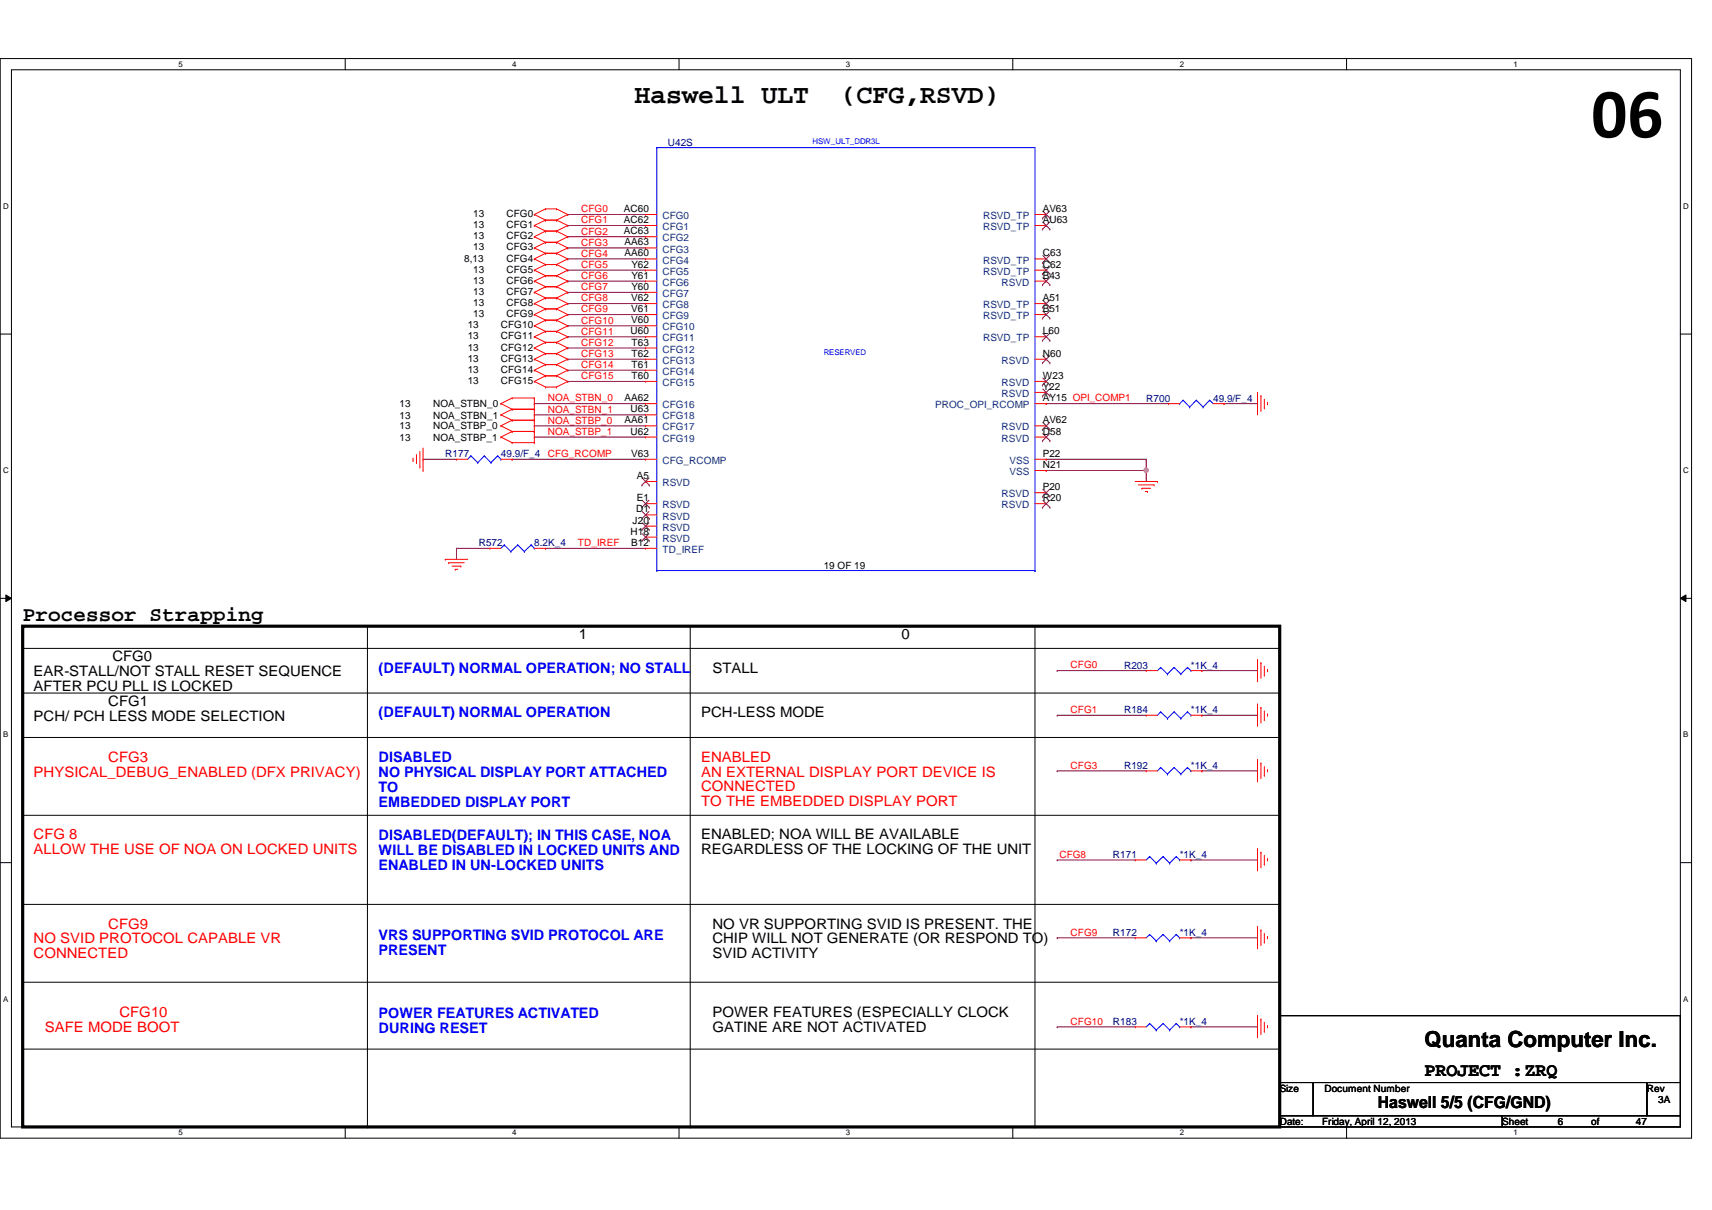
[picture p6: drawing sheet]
<svg xmlns="http://www.w3.org/2000/svg" width="297mm" height="210mm" viewBox="0 0 297 210" stroke-linecap="round" stroke-linejoin="round" font-family="sans-serif">
<path d="M0 10.2h293.5v187.2h-293.5zM2 12.1h289.5v183.4h-289.5z" fill="none" stroke="#000" stroke-width=".17"/>
<g fill="#fff">
<path d="M30.9 10.4h.8v1.5h-.8z"/>
<path d="M30.9 195.7h.8v1.5h-.8z"/>
</g>
<path d="M59.9 10.2v1.9M59.9 195.5v1.9" fill="none" stroke="#000" stroke-width=".17"/>
<g fill="#fff">
<path d="M88.9 10.4h.7v1.5h-.7z"/>
<path d="M88.9 195.7h.7v1.5h-.7z"/>
</g>
<path d="M117.8 10.2v1.9M117.8 195.5v1.9" fill="none" stroke="#000" stroke-width=".17"/>
<g fill="#fff">
<path d="M146.8 10.4h.7v1.5h-.7z"/>
<path d="M146.8 195.7h.7v1.5h-.7z"/>
</g>
<path d="M175.7 10.2v1.9M175.7 195.5v1.9" fill="none" stroke="#000" stroke-width=".17"/>
<g fill="#fff">
<path d="M204.7 10.4h.7v1.5h-.7z"/>
<path d="M204.7 195.7h.7v1.5h-.7z"/>
</g>
<path d="M233.6 10.2v1.9M233.6 195.5v1.9" fill="none" stroke="#000" stroke-width=".17"/>
<g fill="#fff">
<path d="M262.6 10.4h.8v1.5h-.8z"/>
<path d="M262.6 195.7h.8v1.5h-.8z"/>
<path d="M.5 35h1v1.5h-1z"/>
<path d="M292.1 35h.9v1.5h-.9z"/>
<path d="M.5 80.9h1v1.5h-1z"/>
<path d="M292.1 80.9h.9v1.5h-.9z"/>
</g>
<path d="M0 58h2M291.5 58h2" fill="none" stroke="#000" stroke-width=".17"/>
<g fill="#fff">
<path d="M.5 126.7h.9v1.5h-.9z"/>
<path d="M292.1 126.7h.8v1.5h-.8z"/>
</g>
<path d="M0 103.8h2M1 103.2l1 .6-1 .6zM291.5 103.8l1-.6v1.2zM291.5 103.8h2" fill="none" stroke="#000" stroke-width=".17"/>
<path d="M1 103.2l1 .6-1 .6zM291.5 103.8l1-.6v1.2z" fill="#000"/>
<g fill="#fff">
<path d="M.5 172.6h.9v1.5h-.9z"/>
<path d="M292.1 172.6h.8v1.5h-.8z"/>
</g>
<g fill="none" stroke="#000" stroke-width=".17">
<path d="M3.9 112.5h218.1M63.8 108.6v86.9M119.8 108.6v86.9M179.6 108.6v86.9M222 112.5h.1M3.9 120.2h218.1M3.9 127.9h218.1M222 120.2h.1M222 127.9h.1M0 149.6h2M3.9 141.4h218.1M3.9 156.9h218.1"/>
<path d="M222 141.4h.1M222 156.9h.1M291.5 149.6h2M3.9 170.4h218.1M222 170.4h.1M3.9 182h218.1M63.8 195.5h.1M119.8 195.5h.1M179.6 195.5h.1M222 182h.1"/>
</g>
<path d="M3.9 108.6h218.1v86.9h-218.1z" fill="none" stroke="#000" stroke-width=".55"/>
<g fill="none" stroke="#800040" stroke-width=".17">
<path d="M98.5 39.1h.1M98.5 37.2h.1M98.5 39.1h13.5M98.5 37.2h13.5M98.5 41.1h.1M98.5 43h.1M98.5 44.9h.1M98.5 54.6h.1M98.5 46.9h.1M98.5 56.5h.1M98.5 48.8h.1M98.5 58.4h.1"/>
<path d="M98.5 50.7h.1M98.5 52.7h.1M98.5 41.1h13.5M98.5 43h13.5M98.5 44.9h13.5M98.5 54.6h13.5M98.5 46.9h13.5M98.5 56.5h13.5M98.5 48.8h13.5M98.5 58.4h13.5M98.5 50.7h13.5M98.5 52.7h13.5"/>
<path d="M73.4 79.7h.1M73.4 79.7h5.8M88.9 79.7h.1M88.9 79.7h23.1M98.5 64.2h.1M98.5 66.2h.1M98.5 60.4h.1M98.5 62.3h.1M98.5 64.2h13.5M98.5 66.2h13.5M98.5 60.4h13.5M98.5 62.3h13.5"/>
<path d="M181.5 70h.1M181.5 70h21.2M198.9 79.7h.1M198.9 79.7v3.8M212.4 70h.1M212.4 70h5.8M79.2 95.1h.1M79.2 95.1h5.8M79.2 95.1v1.9M94.7 95.1h.1M94.7 95.1h17.3M181.5 81.6h.1"/>
<path d="M181.5 81.6h17.4M198.9 81.6h.1M183.4 116.3h.1M183.4 116.3h15.5M208.5 116.3h.1M208.5 116.3h9.7M183.4 133.7h.1M183.4 124.1h.1M183.4 133.7h15.5M183.4 124.1h15.5M208.5 133.7h.1M208.5 124.1h.1"/>
<path d="M208.5 133.7h9.7M208.5 124.1h9.7M183.4 149.2h.1M183.4 149.2h13.6M206.6 149.2h.1M206.6 149.2h11.6M183.4 162.7h.1M183.4 178.1h.1M183.4 162.7h13.6M183.4 178.1h13.6M206.6 162.7h.1M206.6 178.1h.1"/>
<path d="M206.6 162.7h11.6M206.6 178.1h11.6"/>
</g>
<circle cx="198.8" cy="81.6" r=".38" fill="#f0f"/>
<circle cx="198.8" cy="81.6" r=".38" fill="none" stroke="#f0f" stroke-width=".17"/>
<path d="M92.7 70h.1M92.7 72h.1M92.7 73.9h.1M92.7 75.8h.1M92.7 70h19.3M92.7 72h19.3M92.7 73.9h19.3M92.7 75.8h19.3M181.5 79.7h.1M181.5 79.7h17.4" fill="none" stroke="#800040" stroke-width=".17"/>
<g fill="none" stroke="#f00" stroke-width=".17">
<path d="M92.7 37.2h.1M92.7 39.1h.1M92.7 37.2l2 1M92.7 39.1l2 1M94.7 38.2h.1M94.7 36.2h.1M94.7 38.2h1.9M94.7 36.2l-2 1M94.7 36.2h1.9M94.7 38.2l-2 .9M96.6 38.2h.1M96.6 36.2h.1"/>
<path d="M96.6 36.2l1.9 1M96.6 38.2l1.9 .9M98.5 37.2h.1M98.5 39.1h.1M98.5 37.2l-1.9 1M98.5 39.1l-1.9 1M112 39.1h.1M112 37.2h.1M112 39.1h2M112 37.2h2M179.6 39.1h1.9M179.6 37.2h1.9"/>
<path d="M181.5 39.1h.1M181.5 37.2h.1M92.7 41.1h.1M92.7 43h.1M92.7 44.9h.1M92.7 46.9h.1M92.7 48.8h.1M92.7 50.7h.1M92.7 52.7h.1M92.7 54.6h.1M92.7 56.5h.1M92.7 58.4h.1"/>
<path d="M92.7 41.1l2 .9M92.7 43l2 .9M92.7 44.9l2 1M92.7 46.9l2 .9M92.7 48.8l2 .9M92.7 50.7l2 1M92.7 52.7l2 .9M92.7 54.6l2 .9M92.7 56.5l2 1M92.7 58.4l2 1M94.7 40.1h.1M94.7 42h.1"/>
<path d="M94.7 43.9h.1M94.7 45.9h.1M94.7 47.8h.1M94.7 49.7h.1M94.7 51.7h.1M94.7 53.6h.1M94.7 55.5h.1M94.7 57.5h.1M94.7 59.4h.1M94.7 40.1h1.9M94.7 42h1.9M94.7 40.1l-2 1"/>
<path d="M94.7 43.9h1.9M94.7 42l-2 1M94.7 45.9h1.9M94.7 43.9l-2 1M94.7 47.8h1.9M94.7 45.9l-2 1M94.7 49.7h1.9M94.7 47.8l-2 1M94.7 51.7h1.9M94.7 49.7l-2 1M94.7 53.6h1.9M94.7 51.7l-2 1"/>
<path d="M94.7 55.5h1.9M94.7 53.6l-2 1M94.7 57.5h1.9M94.7 55.5l-2 1M94.7 59.4h1.9M94.7 57.5l-2 .9M94.7 59.4l-2 1M96.6 40.1h.1M96.6 42h.1M96.6 43.9h.1M96.6 45.9h.1M96.6 47.8h.1"/>
<path d="M96.6 49.7h.1M96.6 51.7h.1M96.6 53.6h.1M96.6 55.5h.1M96.6 57.5h.1M96.6 59.4h.1M96.6 40.1l1.9 1M96.6 42l1.9 1M96.6 43.9l1.9 1M96.6 45.9l1.9 1M96.6 47.8l1.9 1M96.6 49.7l1.9 1"/>
<path d="M96.6 51.7l1.9 1M96.6 53.6l1.9 1M96.6 55.5l1.9 1M96.6 57.5l1.9 .9M96.6 59.4l1.9 1M98.5 41.1h.1M98.5 43h.1M98.5 44.9h.1M98.5 46.9h.1M98.5 48.8h.1M98.5 50.7h.1M98.5 52.7h.1"/>
<path d="M98.5 54.6h.1M98.5 56.5h.1M98.5 58.4h.1M98.5 41.1l-1.9 .9M98.5 43l-1.9 .9M98.5 44.9l-1.9 1M98.5 46.9l-1.9 .9M98.5 48.8l-1.9 .9M98.5 50.7l-1.9 1M98.5 52.7l-1.9 .9M98.5 54.6l-1.9 .9M98.5 56.5l-1.9 1"/>
<path d="M98.5 58.4l-1.9 1M112 44.9h.1M112 46.9h.1M112 50.7h.1M112 58.4h.1M112 56.5h.1M112 54.6h.1M112 52.7h.1M112 43h.1M112 41.1h.1M112 48.8h.1M112 44.9h2"/>
<path d="M112 46.9h2M112 50.7h2M112 58.4h2M112 54.6h2M112 52.7h2M112 56.5h2M112 43h2M112 41.1h2M112 48.8h2M179.6 44.9h1.9M179.6 46.9h1.9M179.6 58.4h1.9"/>
<path d="M179.6 54.6h1.9M179.6 52.7h1.9M179.6 48.8h1.9M181.5 44.9h.1M181.5 46.9h.1M181.5 58.4h.1M181.5 54.6h.1M181.5 52.7h.1M181.5 48.8h.1M71.7 79.9h.1M71.7 79.5v.4M72.3 78.9h.1"/>
<path d="M72.3 78.9v1.5M72.9 78.3v2.7M73.4 77.7v3.9M79.2 79.7h.1M79.2 79.7h1.9M86.9 70h.1M86.9 72h.1M86.9 73.9h.1M86.9 75.8h.1M86.9 70l2 1M86.9 72l2 .9M86.9 73.9l2 .9"/>
<path d="M86.9 75.8l2 1M86.9 79.7h2M88.9 69h.1M88.9 71h.1M88.9 72.9h.1M88.9 74.8h.1M88.9 76.8h.1M88.9 79.7h.1M88.9 69l-2 1M88.9 69h3.8M88.9 71h3.8M88.9 71l-2 1"/>
<path d="M88.9 72.9h3.8M88.9 72.9l-2 1M88.9 74.8h3.8M88.9 74.8l-2 1M88.9 76.8h3.8M92.7 60.4h.1M92.7 62.3h.1M92.7 64.2h.1M92.7 66.2h.1M92.7 69h.1M92.7 71h.1M92.7 72.9h.1"/>
<path d="M92.7 74.8h.1M92.7 76.8h.1M92.7 60.4l2 .9M92.7 62.3l2 .9M92.7 64.2l2 1M92.7 66.2l2 .9M92.7 69v7.8M94.7 61.3h.1M94.7 63.2h.1M94.7 65.2h.1M94.7 67.1h.1M94.7 61.3h1.9"/>
<path d="M94.7 63.2h1.9M94.7 61.3l-2 1M94.7 65.2h1.9M94.7 63.2l-2 1M94.7 67.1h1.9M94.7 65.2l-2 1M96.6 61.3h.1M96.6 63.2h.1M96.6 65.2h.1M96.6 67.1h.1M96.6 61.3l1.9 1M96.6 63.2l1.9 1"/>
<path d="M96.6 65.2l1.9 1M98.5 60.4h.1M98.5 62.3h.1M98.5 64.2h.1M98.5 66.2h.1M98.5 60.4l-1.9 .9M98.5 62.3l-1.9 .9M98.5 64.2l-1.9 1M98.5 66.2l-1.9 .9M112 73.9h.1M112 72h.1M112 75.8h.1"/>
<path d="M112 70h.1M112 66.2h.1M112 64.2h.1M112 79.7h.1M112 60.4h.1M112 62.3h.1M112 79.7h2M112 73.9h2M112 72h2M112 62.3h2M112 66.2h2M112 75.8h2"/>
<path d="M112 70h2M112 64.2h2M112 60.4h2M179.6 79.7h1.9M179.6 73.9h1.9M179.6 62.3h1.9M179.6 68.1h1.9M179.6 66.2h1.9M179.6 75.8h1.9M179.6 70h1.9M181.5 62.3h.1M181.5 68.1h.1"/>
<path d="M181.5 66.2h.1M181.5 75.8h.1M181.5 73.9h.1M181.5 79.7h.1M181.5 70h.1M202.7 70h.1M202.7 70h2M210.5 70h1.9M212.4 70h.1M218.2 68.1h.1M218.2 68.1v3.9M218.8 68.7h.1"/>
<path d="M218.8 68.7v2.7M219.4 70.8h.1M219.4 69.3v1.5M219.9 69.8h.1M219.9 69.8v.4M72.9 81h.1M73.4 81.6h.1M77.3 97h.1M77.3 97h3.8M77.8 97.6h.1M77.8 97.6h2.8M78.4 98.2h1.6"/>
<path d="M79 98.8h.1M79 98.8h.4M80 98.2h.1M85 95.1h.1M85 95.1h1.9M92.7 95.1h2M94.7 95.1h.1M112 91.3h.1M112 83.5h.1M112 87.4h.1M112 89.3h.1M112 95.1h.1"/>
<path d="M112 93.2h.1M112 83.5h2M112 87.4h2M112 91.3h2M112 89.3h2M112 95.1h2M112 93.2h2M179.6 81.6h1.9M179.6 87.4h1.9M179.6 85.5h1.9M181.5 81.6h.1M181.5 87.4h.1"/>
<path d="M181.5 85.5h.1M197 83.5h3.8M197.5 84.1h2.7M198.1 84.7h.1M198.1 84.7h1.5M198.7 85.3h.4M199.1 85.3h.1M200.2 84.1h.1M200.8 83.5h.1M198.9 116.3h.1M198.9 116.3h1.9M206.6 116.3h1.9"/>
<path d="M208.5 116.3h.1M218.2 114.4h.1M218.2 114.4v3.9M218.8 115h.1M218.8 115v2.7M219.4 117.1h.1M219.4 115.6v1.5M219.9 116.2h.1M219.9 116.2v.3M198.9 124.1h.1M198.9 133.7h.1M198.9 124.1h1.9"/>
<path d="M198.9 133.7h1.9M206.6 124.1h1.9M206.6 133.7h1.9M208.5 124.1h.1M208.5 133.7h.1M218.2 131.8h.1M218.2 122.1h.1M218.2 122.1v3.9M218.2 131.8v3.8M218.8 132.4h.1M218.8 122.7h.1M218.8 122.7v2.7"/>
<path d="M218.8 132.4v2.7M219.4 134.5h.1M219.4 124.8h.1M219.4 123.3v1.5M219.4 133v1.5M219.9 133.5h.1M219.9 123.9h.1M219.9 123.9v.3M219.9 133.5v.4M197 149.2h.1M197 149.2h1.9M204.7 149.2h1.9"/>
<path d="M206.6 149.2h.1M218.2 147.2h.1M218.2 147.2v3.9M218.8 147.8h.1M218.8 147.8v2.7M219.4 149.9h.1M219.4 148.4v1.5M219.9 149h.1M219.9 149v.4M197 162.7h.1M197 178.1h.1M197 162.7h1.9"/>
<path d="M197 178.1h1.9M204.7 162.7h1.9M204.7 178.1h1.9M206.6 162.7h.1M206.6 178.1h.1M218.2 160.7h.1M218.2 176.2h.1M218.2 160.7v3.9M218.2 176.2v3.8M218.8 161.3h.1M218.8 176.8h.1M218.8 161.3v2.7"/>
<path d="M218.8 176.8v2.7M219.4 163.4h.1M219.4 178.9h.1M219.4 161.9v1.5M219.4 177.3v1.6M219.9 162.5h.1M219.9 177.9h.1M219.9 162.5v.4M219.9 177.9v.4"/>
</g>
<path d="M222 176.2h69.5v11.6h-69.5zM222 187.8h5.8v5.7h-5.8zM222 193.5h38.6v2h-38.6zM227.8 187.8h57.9v5.7h-57.9zM260.6 193.5h30.9v2h-30.9zM285.7 187.8h5.8v5.7h-5.8z" fill="none" stroke="#000" stroke-width=".17"/>
<g fill="none" stroke="#00f" stroke-width=".17">
<path d="M114 25.6h.1M114 25.6h65.6v73.4M114 25.6v73.4M81.7 79.1h.1M81.7 79.1l-.6 .6M81.7 79.1l1.2 1.2M84 79.1h.1M84 79.1l-1.1 1.2M84 79.1l1.2 1.2M86.4 79.1h.1M86.4 79.1l-1.2 1.2M86.4 79.1l.5 .6"/>
<path d="M86.9 79.7h.1M204.7 70h.1M205.3 69.4h.1M205.3 69.4l1.1 1.2M205.3 69.4l-.6 .6M206.4 70.6h.1M207.6 69.4h.1M207.6 69.4l1.1 1.2M207.6 69.4l-1.2 1.2M208.7 70.6h.1M209.9 69.4h.1M209.9 69.4l.6 .6"/>
<path d="M209.9 69.4l-1.2 1.2M82.9 80.3h.1M85.2 80.3h.1M87.5 94.5h.1M87.5 94.5l-.6 .6M87.5 94.5l1.1 1.2M88.6 95.7h.1M89.8 94.5h.1M89.8 94.5l-1.2 1.2M89.8 94.5l1.2 1.2M91 95.7h.1M92.2 94.5h.1"/>
<path d="M92.2 94.5l-1.2 1.2M92.2 94.5l.5 .6M92.7 95.1h.1M114 99h.1M114 99h65.6M179.6 99h.1M201.4 115.8h.1M201.4 115.8l-.6 .5M201.4 115.8l1.2 1.1M202.6 116.9h.1M203.7 115.8h.1M203.7 115.8l-1.1 1.1"/>
<path d="M203.7 115.8l1.2 1.1M204.9 116.9h.1M206 115.8h.1M206 115.8l-1.1 1.1M206 115.8l.6 .5M206.6 116.3h.1M201.4 123.5h.1M201.4 133.1h.1M201.4 123.5l-.6 .6M201.4 123.5l1.2 1.1M201.4 133.1l-.6 .6M201.4 133.1l1.2 1.2"/>
<path d="M202.6 124.6h.1M202.6 134.3h.1M203.7 123.5h.1M203.7 133.1h.1M203.7 123.5l-1.1 1.1M203.7 123.5l1.2 1.1M203.7 133.1l-1.1 1.2M203.7 133.1l1.2 1.2M204.9 124.6h.1M204.9 134.3h.1M206 123.5h.1M206 133.1h.1"/>
<path d="M206 123.5l-1.1 1.1M206 123.5l.6 .6M206 133.1l-1.1 1.2M206 133.1l.6 .6M206.6 124.1h.1M206.6 133.7h.1M199.5 148.6h.1M199.5 148.6l-.6 .6M199.5 148.6l1.1 1.1M200.6 149.7h.1M201.8 148.6h.1M201.8 148.6l-1.2 1.1"/>
<path d="M201.8 148.6l1.1 1.1M202.9 149.7h.1M204.1 148.6h.1M204.1 148.6l-1.2 1.1M204.1 148.6l.6 .6M204.7 149.2h.1M199.5 162.1h.1M199.5 177.5h.1M199.5 162.1l-.6 .6M199.5 162.1l1.1 1.1M199.5 177.5l-.6 .6M199.5 177.5l1.1 1.2"/>
<path d="M200.6 163.2h.1M200.6 178.7h.1M201.8 162.1h.1M201.8 177.5h.1M201.8 162.1l-1.2 1.1M201.8 162.1l1.1 1.1M201.8 177.5l-1.2 1.2M201.8 177.5l1.1 1.2M202.9 163.2h.1M202.9 178.7h.1M204.1 162.1h.1M204.1 177.5h.1"/>
<path d="M204.1 162.1l-1.2 1.1M204.1 162.1l.6 .6M204.1 177.5l-1.2 1.2M204.1 177.5l.6 .6M204.7 162.7h.1M204.7 178.1h.1"/>
</g>
<g fill="none" stroke="#804000" stroke-width=".17">
<path d="M180.9 39.8h.1M180.9 37.8h.1M180.9 38.5l1.3 1.3M180.9 36.6l1.3 1.2M182.1 38.5l-1.2 1.3M182.1 36.6l-1.2 1.2M182.2 39.8h.1M182.2 37.8h.1M180.9 45.6h.1M180.9 47.5h.1M180.9 59.1h.1M180.9 55.2h.1"/>
<path d="M180.9 53.3h.1M180.9 49.4h.1M180.9 44.3l1.3 1.3M180.9 46.3l1.3 1.2M180.9 57.8l1.3 1.3M180.9 54l1.3 1.2M180.9 52.1l1.3 1.2M180.9 48.2l1.3 1.2M182.1 44.3l-1.2 1.3M182.1 46.3l-1.2 1.2M182.1 57.8l-1.2 1.3M182.1 54l-1.2 1.2"/>
<path d="M182.1 52.1l-1.2 1.2M182.1 48.2l-1.2 1.2M182.2 45.6h.1M182.2 47.5h.1M182.2 59.1h.1M182.2 55.2h.1M182.2 53.3h.1M182.2 49.4h.1M180.9 62.9h.1M180.9 68.7h.1M180.9 66.8h.1M180.9 76.5h.1"/>
<path d="M180.9 74.5h.1M180.9 61.7l1.3 1.2M180.9 67.5l1.3 1.2M180.9 65.6l1.3 1.2M180.9 75.2l1.3 1.3M180.9 73.3l1.3 1.2M182.1 61.7l-1.2 1.2M182.1 67.5l-1.2 1.2M182.1 65.6l-1.2 1.2M182.1 75.2l-1.2 1.3M182.1 73.3l-1.2 1.2M182.2 62.9h.1"/>
<path d="M182.2 68.7h.1M182.2 66.8h.1M182.2 76.5h.1M182.2 74.5h.1M111.4 91.9h.1M111.4 84.2h.1M111.4 88h.1M111.4 90h.1M111.4 93.8h.1M111.4 90.7l1.2 1.2M111.4 82.9l1.2 1.3M111.4 86.8l1.2 1.2"/>
<path d="M111.4 88.7l1.2 1.3M111.4 92.6l1.2 1.2M112.6 90.7l-1.2 1.2M112.6 82.9l-1.2 1.3M112.6 86.8l-1.2 1.2M112.6 88.7l-1.2 1.3M112.6 92.6l-1.2 1.2M112.6 91.9h.1M112.6 84.2h.1M112.6 88h.1M112.6 90h.1M112.6 93.8h.1"/>
<path d="M180.9 88h.1M180.9 86.1h.1M180.9 86.8l1.3 1.2M180.9 84.9l1.3 1.2M182.1 86.8l-1.2 1.2M182.1 84.9l-1.2 1.2M182.2 88h.1M182.2 86.1h.1"/>
</g>
<circle cx="198.8" cy="81.6" r=".38" fill="#f0f"/>
<circle cx="198.8" cy="81.6" r=".38" fill="none" stroke="#f0f" stroke-width=".17"/>
<text font-size="12.3" x="276.1" y="23.8">06</text>
<g font-size="4.6">
<text x="110.1" y="17.9">Haswell ULT</text>
<text x="145.9" y="17.9">(CFG,RSVD)</text>
</g>
<text font-size="3.9" x="247.1" y="181.7">Quanta Computer Inc.</text>
<text font-size="3.6" x="3.9" y="107.8">Processor Strapping</text>
<text font-size="3.3" x="247.1" y="186.6">PROJECT :ZRQ</text>
<text font-size="2.9" x="239.1" y="192.2">Haswell 5/5 (CFG/GND)</text>
<g font-size="2.5">
<text x="100.5" y="110.9">1</text>
<text x="156.4" y="110.9">0</text>
<text x="5.8" y="117.3">EAR-STALL/NOT STALL RESET SEQUENCE</text>
<text x="5.8" y="119.9">AFTER PCU PLL IS LOCKED</text>
<text x="19.5" y="114.7">CFG0</text>
<text x="123.6" y="116.7">STALL</text>
<text x="5.8" y="125.1">PCH/ PCH LESS MODE SELECTION</text>
<text x="18.8" y="122.5">CFG1</text>
<text x="121.7" y="124.4">PCH-LESS MODE</text>
<text x="121.7" y="145.6">ENABLED; NOA WILL BE AVAILABLE</text>
<text x="121.7" y="148.2">REGARDLESS OF THE LOCKING OF THE UNIT</text>
<text x="123.6" y="161.1">NO VR SUPPORTING SVID IS PRESENT. THE</text>
<text x="123.6" y="163.7">CHIP WILL NOT GENERATE (OR RESPOND TO)</text>
<text x="123.6" y="166.2">SVID ACTIVITY</text>
<text x="123.6" y="176.5">POWER FEATURES (ESPECIALLY CLOCK</text>
<text x="123.6" y="179.1">GATINE ARE NOT ACTIVATED</text>
</g>
<g font-size="2.5" fill="#00f">
<text x="65.7" y="116.8">(DEFAULT) NORMAL OPERATION; NO STALL</text>
<text x="65.7" y="124.5">(DEFAULT) NORMAL OPERATION</text>
<text x="65.7" y="132.2">DISABLED</text>
<text x="65.7" y="134.8">NO PHYSICAL DISPLAY PORT ATTACHED</text>
<text x="65.7" y="137.4">TO</text>
<text x="65.7" y="140">EMBEDDED DISPLAY PORT</text>
<text x="65.7" y="145.7">DISABLED(DEFAULT); IN THIS CASE, NOA</text>
<text x="65.7" y="148.3">WILL BE DISABLED IN LOCKED UNITS AND</text>
<text x="65.7" y="150.9">ENABLED IN UN-LOCKED UNITS</text>
<text x="65.7" y="163.1">VRS SUPPORTING SVID PROTOCOL ARE</text>
<text x="65.7" y="165.7">PRESENT</text>
<text x="65.7" y="176.6">POWER FEATURES ACTIVATED</text>
<text x="65.7" y="179.2">DURING RESET</text>
</g>
<g font-size="2.5" fill="#f00">
<text x="5.8" y="134.7">PHYSICAL_DEBUG_ENABLED (DFX PRIVACY)</text>
<text x="18.8" y="132.1">CFG3</text>
<text x="121.7" y="132.1">ENABLED</text>
<text x="121.7" y="134.7">AN EXTERNAL DISPLAY PORT DEVICE IS</text>
<text x="121.7" y="137.3">CONNECTED</text>
<text x="121.7" y="139.9">TO THE EMBEDDED DISPLAY PORT</text>
<text x="5.8" y="145.6">CFG 8</text>
<text x="5.8" y="148.2">ALLOW THE USE OF NOA ON LOCKED UNITS</text>
<text x="18.8" y="161.1">CFG9</text>
<text x="5.8" y="163.7">NO SVID PROTOCOL CAPABLE VR</text>
<text x="5.8" y="166.2">CONNECTED</text>
<text x="7.8" y="179.1">SAFE MODE BOOT</text>
<text x="20.7" y="176.5">CFG10</text>
</g>
<g font-size="1.7" fill="#000080">
<text x="115.9" y="25.3">U42S</text>
<text x="198.9" y="69.7">R700</text>
<text x="210.5" y="69.7">49.9/F_4</text>
<text x="77.3" y="79.3">R177</text>
<text x="86.9" y="79.3">49.9/F_4</text>
<text x="83.1" y="94.8">R572</text>
<text x="92.7" y="94.8">8.2K_4</text>
<text x="195" y="116">R203</text>
<text x="206.6" y="116">*1K_4</text>
<text x="195" y="123.7">R184</text>
<text x="206.6" y="123.7">*1K_4</text>
<text x="195" y="133.4">R192</text>
<text x="206.6" y="133.4">*1K_4</text>
<text x="193.1" y="148.8">R171</text>
<text x="204.7" y="148.8">*1K_4</text>
<text x="193.1" y="162.3">R172</text>
<text x="204.7" y="162.3">*1K_4</text>
<text x="193.1" y="177.8">R183</text>
<text x="204.7" y="177.8">*1K_4</text>
</g>
<g font-size="1.7">
<text x="82.1" y="37.6">13</text>
<text x="82.1" y="39.6">13</text>
<text x="82.1" y="41.5">13</text>
<text x="87.9" y="37.6">CFG0</text>
<text x="87.9" y="39.6">CFG1</text>
<text x="87.9" y="41.5">CFG2</text>
<text x="108.2" y="40.6">AC63</text>
<text x="108.2" y="38.7">AC62</text>
<text x="108.2" y="36.8">AC60</text>
<text x="180.9" y="38.7">AU63</text>
<text x="180.9" y="36.8">AV63</text>
<text x="80.6" y="45.4">8,13</text>
<text x="82.1" y="43.4">13</text>
<text x="82.1" y="47.3">13</text>
<text x="87.9" y="43.4">CFG3</text>
<text x="87.9" y="45.4">CFG4</text>
<text x="87.9" y="47.3">CFG5</text>
<text x="108.4" y="44.5">AA60</text>
<text x="108.4" y="42.6">AA63</text>
<text x="109.6" y="46.4">Y62</text>
<text x="180.9" y="44.5">C63</text>
<text x="180.9" y="46.4">C62</text>
<text x="82.1" y="49.2">13</text>
<text x="82.1" y="51.2">13</text>
<text x="82.1" y="53.1">13</text>
<text x="87.9" y="49.2">CFG6</text>
<text x="87.9" y="51.2">CFG7</text>
<text x="87.9" y="53.1">CFG8</text>
<text x="109.5" y="52.2">V62</text>
<text x="109.6" y="50.3">Y60</text>
<text x="109.6" y="48.3">Y61</text>
<text x="180.9" y="52.2">A51</text>
<text x="180.9" y="48.3">B43</text>
<text x="81.1" y="56.9">13</text>
<text x="81.1" y="58.9">13</text>
<text x="82.1" y="55">13</text>
<text x="86.9" y="56.9">CFG10</text>
<text x="86.9" y="58.9">CFG11</text>
<text x="87.9" y="55">CFG9</text>
<text x="109.4" y="58">U60</text>
<text x="109.5" y="56.1">V60</text>
<text x="109.5" y="54.1">V61</text>
<text x="109.6" y="59.9">T63</text>
<text x="180.9" y="58">L60</text>
<text x="180.9" y="54.1">B51</text>
<text x="81.1" y="60.8">13</text>
<text x="81.1" y="62.7">13</text>
<text x="81.1" y="64.7">13</text>
<text x="86.9" y="60.8">CFG12</text>
<text x="86.9" y="62.7">CFG13</text>
<text x="86.9" y="64.7">CFG14</text>
<text x="109.6" y="65.7">T60</text>
<text x="109.6" y="63.8">T61</text>
<text x="109.6" y="61.9">T62</text>
<text x="180.9" y="61.9">N60</text>
<text x="180.9" y="65.7">W23</text>
<text x="69.3" y="70.7">13</text>
<text x="75.1" y="70.7">NOA_STBN_0</text>
<text x="81.1" y="66.6">13</text>
<text x="86.9" y="66.6">CFG15</text>
<text x="108.4" y="69.6">AA62</text>
<text x="109.4" y="71.5">U63</text>
<text x="180.9" y="67.6">Y22</text>
<text x="180.9" y="69.6">AY15 OPI_COMP1</text>
<text x="69.3" y="72.6">13</text>
<text x="69.3" y="74.5">13</text>
<text x="69.3" y="76.5">13</text>
<text x="75.1" y="72.6">NOA_STBN_1</text>
<text x="75.1" y="74.5">NOA_STBP_0</text>
<text x="75.1" y="76.5">NOA_STBP_1</text>
<text x="108.4" y="73.4">AA61</text>
<text x="109.4" y="75.4">U62</text>
<text x="180.9" y="75.4">D58</text>
<text x="180.9" y="73.4">AV62</text>
<text x="109.5" y="79.2">V63</text>
<text x="110.5" y="83.1">A5</text>
<text x="180.9" y="81.2">N21</text>
<text x="180.9" y="79.2">P22</text>
<text x="110.4" y="88.9">D1</text>
<text x="110.5" y="87">E1</text>
<text x="180.9" y="87">R20</text>
<text x="180.9" y="85">P20</text>
<text x="109.4" y="92.8">H18</text>
<text x="109.5" y="94.7">B12</text>
<text x="109.8" y="90.8">J20</text>
<text x="142.9" y="98.6">19 OF 19</text>
<text x="222" y="189.4">Size</text>
<text x="229.8" y="189.4">Document Number</text>
<text x="285.7" y="189.4">Rev</text>
<text x="287.7" y="191.3">3A</text>
<text x="222" y="195.2">Date:</text>
<text x="229.4" y="195.2">Friday, April 12, 2013</text>
<text x="260.6" y="195.2">Sheet</text>
<text x="270.3" y="195.2">6</text>
<text x="276.1" y="195.2">of</text>
<text x="283.8" y="195.2">47</text>
</g>
<g font-size="1.7" fill="#f00">
<text x="100.8" y="38.7">CFG1</text>
<text x="100.8" y="36.8">CFG0</text>
<text x="100.8" y="40.7">CFG2</text>
<text x="100.8" y="42.6">CFG3</text>
<text x="100.8" y="44.5">CFG4</text>
<text x="100.8" y="46.5">CFG5</text>
<text x="100.8" y="48.4">CFG6</text>
<text x="100.8" y="50.3">CFG7</text>
<text x="100.8" y="52.3">CFG8</text>
<text x="100.8" y="54.2">CFG9</text>
<text x="100.8" y="56.1">CFG10</text>
<text x="100.8" y="58">CFG11</text>
<text x="100.8" y="60">CFG12</text>
<text x="100.8" y="63.8">CFG14</text>
<text x="100.8" y="65.8">CFG15</text>
<text x="100.8" y="61.9">CFG13</text>
<text x="95" y="69.6">NOA_STBN_0</text>
<text x="95" y="71.6">NOA_STBN_1</text>
<text x="95" y="73.5">NOA_STBP_0</text>
<text x="95" y="75.4">NOA_STBP_1</text>
<text x="95" y="79.3">CFG_RCOMP</text>
<text x="100.2" y="94.7">TD_IREF</text>
<text x="185.8" y="116">CFG0</text>
<text x="185.8" y="123.7">CFG1</text>
<text x="185.8" y="133.3">CFG3</text>
<text x="183.8" y="148.8">CFG8</text>
<text x="185.8" y="162.3">CFG9</text>
<text x="185.8" y="177.8">CFG10</text>
</g>
<g font-size="1.7" fill="#004080">
<text x="114.9" y="41.9">CFG2</text>
<text x="114.9" y="39.9">CFG1</text>
<text x="114.9" y="38">CFG0</text>
<text x="170.6" y="39.9">RSVD_TP</text>
<text x="170.6" y="38">RSVD_TP</text>
<text x="114.9" y="45.7">CFG4</text>
<text x="114.9" y="47.7">CFG5</text>
<text x="114.9" y="43.8">CFG3</text>
<text x="170.6" y="45.7">RSVD_TP</text>
<text x="170.6" y="47.7">RSVD_TP</text>
<text x="114.9" y="51.5">CFG7</text>
<text x="114.9" y="53.5">CFG8</text>
<text x="114.9" y="49.6">CFG6</text>
<text x="170.6" y="53.5">RSVD_TP</text>
<text x="173.8" y="49.6">RSVD</text>
<text x="114.9" y="59.2">CFG11</text>
<text x="114.9" y="57.3">CFG10</text>
<text x="114.9" y="55.4">CFG9</text>
<text x="170.6" y="59.2">RSVD_TP</text>
<text x="170.6" y="55.4">RSVD_TP</text>
<text x="114.9" y="65">CFG14</text>
<text x="114.9" y="61.2">CFG12</text>
<text x="114.9" y="63.1">CFG13</text>
<text x="173.8" y="63.1">RSVD</text>
<text x="114.9" y="70.8">CFG16</text>
<text x="114.9" y="67">CFG15</text>
<text x="162.3" y="70.8">PROC_OPI_RCOMP</text>
<text x="173.8" y="68.9">RSVD</text>
<text x="173.8" y="67">RSVD</text>
<text x="114.9" y="74.7">CFG17</text>
<text x="114.9" y="72.8">CFG18</text>
<text x="114.9" y="76.6">CFG19</text>
<text x="173.8" y="76.6">RSVD</text>
<text x="173.8" y="74.7">RSVD</text>
<text x="114.9" y="80.5">CFG_RCOMP</text>
<text x="175.2" y="82.4">VSS</text>
<text x="175.2" y="80.5">VSS</text>
<text x="114.9" y="84.3">RSVD</text>
<text x="114.9" y="88.2">RSVD</text>
<text x="173.8" y="88.2">RSVD</text>
<text x="173.8" y="86.3">RSVD</text>
<text x="114.9" y="92.1">RSVD</text>
<text x="114.9" y="90.1">RSVD</text>
<text x="114.9" y="95.9">TD_IREF</text>
<text x="114.9" y="94">RSVD</text>
</g>
<g font-size="1.4">
<text x="30.9" y="11.6">5</text>
<text x="88.9" y="11.6">4</text>
<text x="146.8" y="11.6">3</text>
<text x="204.7" y="11.6">2</text>
<text x="262.6" y="11.6">1</text>
<text x=".5" y="36.2">D</text>
<text x="292.1" y="36.2">D</text>
<text x=".5" y="82.1">C</text>
<text x="292.1" y="82.1">C</text>
<text x=".5" y="127.9">B</text>
<text x="292.1" y="127.9">B</text>
<text x=".5" y="173.8">A</text>
<text x="292.1" y="173.8">A</text>
<text x="30.9" y="196.9">5</text>
<text x="88.9" y="196.9">4</text>
<text x="146.8" y="196.9">3</text>
<text x="204.7" y="196.9">2</text>
<text x="262.6" y="196.9">1</text>
</g>
<g font-size="1.4" fill="#00f">
<text x="141" y="24.9">HSW_ULT_DDR3L</text>
<text x="142.9" y="61.6">RESERVED</text>
</g>
</svg>
